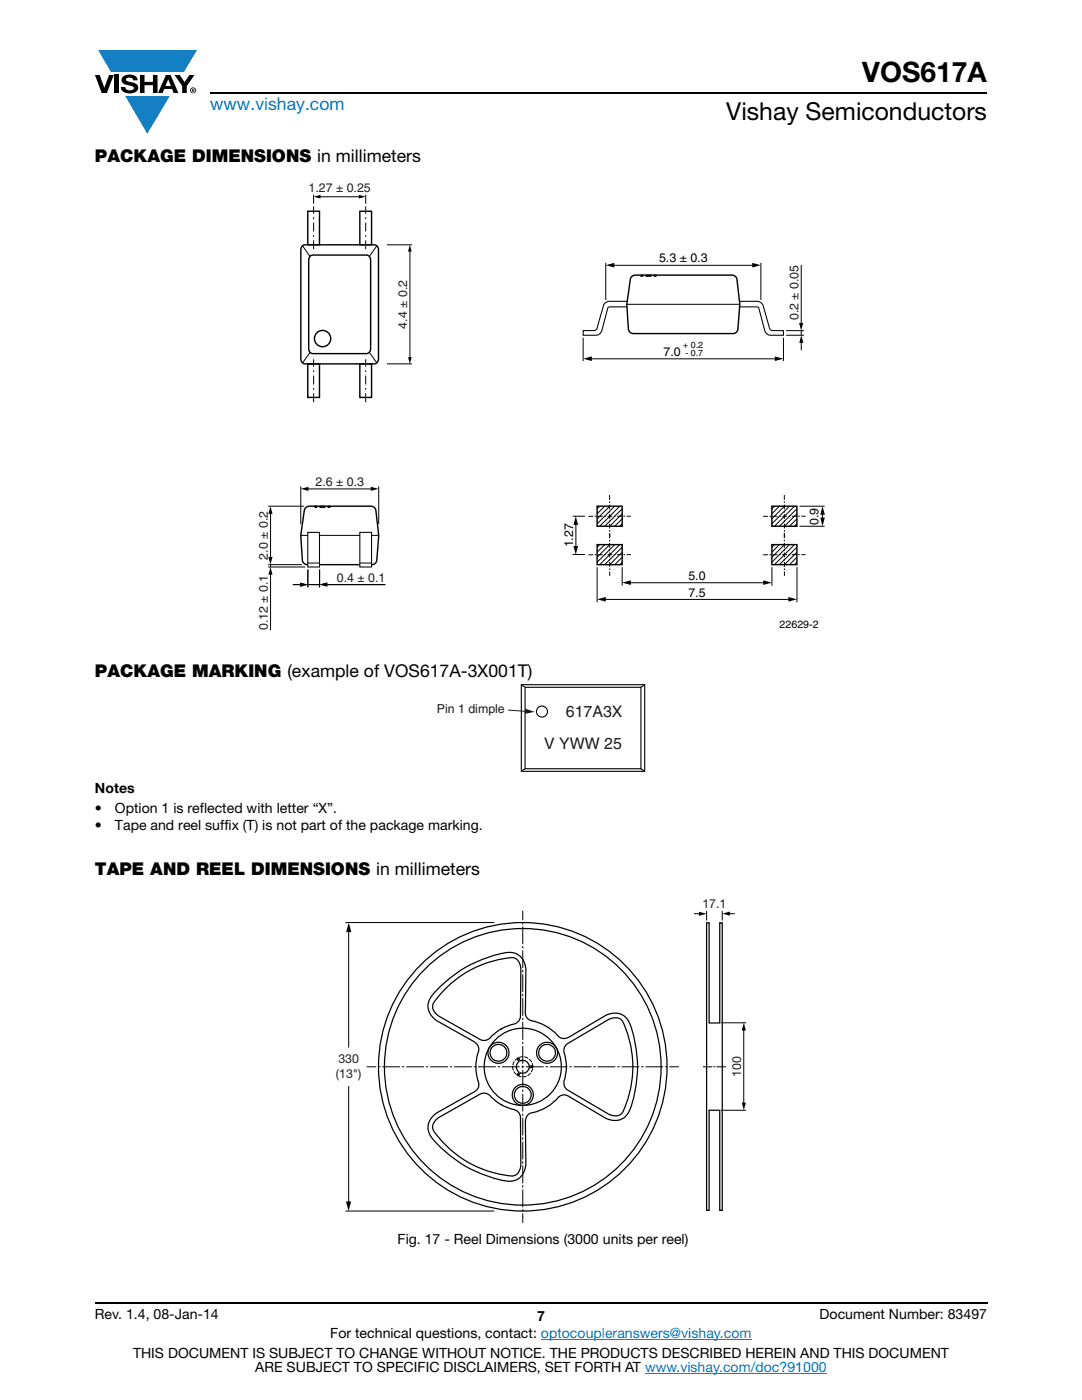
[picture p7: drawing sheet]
<svg xmlns="http://www.w3.org/2000/svg" width="216mm" height="279mm" viewBox="0 0 216 279" stroke-linecap="round" stroke-linejoin="round" font-family="sans-serif">
<g fill="#147fc3">
<path d="M19.6 10h19.7l-2.6 4.3h-1.1h-13.5z"/>
<path d="M25 19.2h8.9l-4.5 7.5z"/>
</g>
<g fill="#000">
<path d="M18.9 15h1l.9 2.5 1-2.5h.9l-1.4 3.6h-1zM22.9 15h.9v3.6h-.9zM24.6 15.3a2.1 2.1 0 0 1 2.8 .3l.1 .4h-.9a.79 .79 0 0 0-.7-.5 .79 .79 0 0 0-.8 .4l.3 .3 1 .2a1.08 1.08 0 0 1 1.2 1 1.08 1.08 0 0 1-1.1 1.2 1.73 1.73 0 0 1-2.4-1.2h.9a.96 .96 0 0 0 .8 .6 .96 .96 0 0 0 .9-.4 1.31 1.31 0 0 0-1.2-.6 1.03 1.03 0 0 1-1.1-.6 1.03 1.03 0 0 1 .2-1.1zM27.9 15h.9v1.3h1.7v-1.3h.9v3.6h-.9v-1.6h-1.7v1.6h-.9zM34.8 15h1.1l.9 1.4 1-1.4h1l-1.5 2.2v1.4h-.9v-1.4z"/>
<path d="M33.6 15.9l.5 1.3h-1.1zM33.1 15l-1.6 3.6h1l.3-.8h1.5l.3 .8h1l-1.6-3.6z"/>
<path d="M38.4 17.8h.2v.2h-.2zM38.3 17.7v.7h.1v-.3l.4 .3-.2-.3 .2-.2-.1-.2z"/>
<path d="M38.1 18a.46 .46 0 0 1 .9 0 .46 .46 0 0 1-.9 0zM37.9 18a.6 .6 0 0 0 1.2 0 .6 .6 0 0 0-1.2 0z"/>
</g>
<path d="M42 18.6h155M18.9 260h178.1" fill="none" stroke="#000" stroke-width=".36"/>
<path d="M107.9 267.3h42.1M128.7 274h36.3" fill="none" stroke="#007ec4" stroke-width=".2"/>
<path d="M51.3 36.3h113.3v89.5h-113.3z" fill="#fff"/>
<path d="M62.6 38.9v1.8M63.7 39.3h8.2M60.4 49.1l1.5 2.1M75.2 49.1l-1.5 2.1M77.2 48.9h5M81.8 50v21.5M61.9 70.3l-1.5 2.1M73.7 70.3l1.5 2.1M77.2 72.6h5" fill="none" stroke="#000" stroke-width=".2"/>
<path d="M62.6 39.3l1.3-.4v.7zM71.6 38.9l1.4 .4-1.4 .3zM81.8 48.8l.3 1.4h-.7zM81.4 71.3h.7l-.3 1.3z" fill="#000"/>
<g fill="none" stroke="#000" stroke-width=".28">
<path d="M60.3 49.1l.5-.2h13.9a.92 .92 0 0 1 .8 1v21.7a.92 .92 0 0 1-.8 1h-13.9a.92 .92 0 0 1-.8-1v-21.7zM61.4 42.2h2.3v6.6h-2.3zM61.8 51.2l.6-.3h10.7a.92 .92 0 0 1 .9 1v17.7a.92 .92 0 0 1-.9 1h-10.7a.92 .92 0 0 1-.8-1v-17.7zM61.4 72.6h2.3v6.7h-2.3z"/>
<circle cx="64.4" cy="67.6" r="1.63"/>
</g>
<path d="M62.6 41.2v8.5z" fill="#fff"/>
<path d="M62.6 49.7v-8.5" fill="none" stroke="#000" stroke-width=".2" stroke-dasharray="1.8 .7 .4 .7" stroke-linecap="butt"/>
<path d="M62.6 71.7v8.6z" fill="#fff"/>
<path d="M62.6 80.3v-8.6" fill="none" stroke="#000" stroke-width=".2" stroke-dasharray="1.8 .7 .4 .7" stroke-linecap="butt"/>
<path d="M71.8 42.2h2.3v6.6h-2.3zM71.8 72.6h2.3v6.7h-2.3z" fill="none" stroke="#000" stroke-width=".28"/>
<path d="M73 41.2v8.5z" fill="#fff"/>
<path d="M73 49.7v-8.5" fill="none" stroke="#000" stroke-width=".2" stroke-dasharray="1.8 .7 .4 .7" stroke-linecap="butt"/>
<path d="M73 71.7v8.6z" fill="#fff"/>
<path d="M73 80.3v-8.6" fill="none" stroke="#000" stroke-width=".2" stroke-dasharray="1.8 .7 .4 .7" stroke-linecap="butt"/>
<path d="M73 38.9v1.8M60 97.1v7.5M53.5 101h7.1M60 106.8h15.6" fill="none" stroke="#000" stroke-width=".2"/>
<path d="M61.1 101.2l.6-.2h12.3a1.03 1.03 0 0 1 1 1.1l.1 .7a21.4 21.4 0 0 1 .2 8.1 1.57 1.57 0 0 1-.8 1.7l-13.2 .1a1 1 0 0 1-1-1.1l-.1-1.7a15 15 0 0 1 .2-6.1l.2-1a2.15 2.15 0 0 1 .5-1.6z" fill="none" stroke="#000" stroke-width=".28"/>
<path d="M61.4 106.2h2.4v7h-2.4z" fill="#fff"/>
<path d="M61.4 106.2h2.4v7h-2.4z" fill="none" stroke="#000" stroke-width=".21"/>
<path d="M61.4 112.4h2.3" fill="none" stroke="#000" stroke-width=".2"/>
<path d="M71.8 106.2h2.3v7h-2.3z" fill="#fff"/>
<path d="M125.1 60.1h-2.6a2.02 2.02 0 0 0-2 .6l-1.2 4.3a.91 .91 0 0 1-1.2 1h-1.7v.9h2.6a1.42 1.42 0 0 0 1.2-1.5l.7-2.4a2.7 2.7 0 0 1 .6-1.7l3.6-.1M147.6 60.1h2.6a2.02 2.02 0 0 1 1.9 .6l1.3 4.3a.91 .91 0 0 0 1.2 1h1.7v.9h-2.6a1.42 1.42 0 0 1-1.2-1.5l-.7-2.4a2.71 2.71 0 0 0-.6-1.7l-3.6-.1M71.8 106.2h2.3v7h-2.3z" fill="none" stroke="#000" stroke-width=".21"/>
<g fill="none" stroke="#000" stroke-width=".2">
<path d="M120.9 52.5v7.4M122.3 52.9h28.1M128.4 54.9h-.5v.3h.5M130.4 54.9h.5v.3h-.5M151.8 52.5v7.4M159.9 52.9v11.8M116.4 67.4v4.7M117.8 71.6h37.1M125.1 60.7h22.5M156.3 67.4v4.7M156.9 66.9h3.5M156.9 66h3.5"/>
<path d="M159.9 66v.9M159.9 68.2v1.7M61.3 97.6h13M75.6 97.1v7.5M53.5 112.7h6.7M53.5 113.2h7.4M54 102.3v9.1M54 112.7v.5M54 114.4v11.4M60.2 116.7h-1.8M61.4 116.7h2.4M61.4 113.7v3.5"/>
<path d="M63.3 101h-.5v.3h.5M63.8 113.7v3.5M65 116.7h11.9M65.4 101h.4v.3h-.4M71.8 112.4h2.3M114.3 103h2.4M114.3 110.7h2.4M114.9 104.4v4.9M119.1 113.2v7M119.7 101l-.6 .5M119.7 108.7l-.6 .5M120.6 119.6h37"/>
<path d="M120.7 101l-1.6 1.5M120.7 108.7l-1.6 1.5M121.7 101l-2.6 2.5M121.7 108.7l-2.6 2.5M122.7 101l-3.6 3.5M122.7 108.7l-3.6 3.5M123.7 101l-4 4M123.7 108.7l-4 4M124.1 104.5l-.4 .5M124.1 112.2l-.4 .5M124.1 103.5l-1.4 1.5M124.1 111.2l-1.4 1.5"/>
<path d="M124.1 102.5l-2.4 2.5M124.1 110.2l-2.4 2.5M124.1 101.5l-3.4 3.5M124.1 109.2l-3.4 3.5M124.1 113.2v3.7M125.6 116.3h27M154 113.2v3.7M154.5 108.7l-.5 .5M154.5 101l-.5 .5M155.5 108.7l-1.5 1.5M155.5 101l-1.5 1.5M156.5 108.7l-2.5 2.5"/>
<path d="M156.5 101l-2.5 2.5M157.5 108.7l-3.5 3.5M157.5 101l-3.5 3.5M158.5 108.7l-4 4M158.5 101l-4 4M159 110.2l-2.5 2.5M159 102.5l-2.5 2.5M159 112.2l-.5 .5M159 104.5l-.5 .5M159 109.2l-3.5 3.5M159 101.5l-3.5 3.5M159 111.2l-1.5 1.5"/>
<path d="M159 103.5l-1.5 1.5M159 113.2v7M159.5 105h5.1M159.5 101h5.1M164.1 102.4v1.2"/>
</g>
<g fill="#000">
<path d="M120.9 52.9l1.7-.4v.9zM150.1 52.5l1.7 .4-1.7 .5zM116.4 71.6l1.7-.5v1zM154.6 71.1l1.7 .5-1.7 .5zM159.9 66.9l.4 1.5h-.8zM159.5 64.5h.8l-.4 1.5zM60 97.6l1.5-.4v.8zM74 97.2l1.5 .4-1.5 .4zM53.6 111.2h.8l-.4 1.5zM54 101l.4 1.6h-.8zM54 113.2l.4 1.5h-.8zM59.9 116.3l1.5 .4-1.5 .4z"/>
<path d="M63.8 116.7l1.5-.5v.9zM114.4 109h1l-.5 1.7zM114.9 103l.5 1.7h-1zM124.2 116.3l1.7-.5v.9zM152.3 115.8l1.7 .5-1.7 .4zM164.1 101l.5 1.7h-.9zM163.7 103.3h.9l-.5 1.7zM119.1 119.6l1.8-.5v1zM157.3 119.1l1.7 .5-1.7 .5z"/>
</g>
<path d="M128.8 54.9h1.4M130 55.2h-1.4M63.7 101h1.4M64.9 101.3h-1.4" fill="none" stroke="#000" stroke-width=".2" stroke-dasharray="1.2 .4" stroke-linecap="butt"/>
<path d="M126.1 55.1l.7-.2h19.3a1.03 1.03 0 0 1 1 1.1l.1 .7a21.4 21.4 0 0 1 .1 8.1 1.57 1.57 0 0 1-.7 1.7l-20.2 .1a1 1 0 0 1-1-1.1l-.1-1.7a15 15 0 0 1 .2-6.1l.1-1a2.15 2.15 0 0 1 .5-1.6zM119.1 101h5v4h-5zM119.1 108.7h5v4h-5zM154 108.7h5v4h-5zM154 101h5v4h-5z" fill="none" stroke="#000" stroke-width=".28"/>
<path d="M121.6 98.8l.1 8.5M156.5 98.8v8.5M117.4 103h8.5M117.4 110.7h8.5M121.6 106.5l.1 8.4M152.3 110.7h8.4M152.3 103h8.4M156.5 106.5v8.4" fill="none" stroke="#000" stroke-width=".2" stroke-dasharray="1 .3 .3 .3" stroke-linecap="butt"/>
<path d="M87.1 136.5h41.7v17.5h-41.7z" fill="#fff"/>
<g fill="none" stroke="#000" stroke-width=".22">
<path d="M104 136.6h24.6v17.3h-24.6zM104 136.7l.7 .4M104.8 137.2h23.1v16.2h-23.1zM128.6 136.7l-.7 .5M104.8 153.4l-.7 .5M127.9 153.4l.7 .5"/>
<circle cx="108.1" cy="142" r="1.1"/>
</g>
<path d="M101.4 141.7l3.7 .3" fill="none" stroke="#1a1a18" stroke-width=".2"/>
<path d="M104.8 141.4l1.9 .7-2 .3z" fill="#1a1a18"/>
<path d="M67 179.2h81.9v64.9h-81.9z" fill="#fff"/>
<g fill="none" stroke="#000" stroke-width=".25">
<path d="M87.4 197.3a24.6 24.6 0 0 1 14.1-7.2 3.4 3.4 0 0 1 3.4 3.3l-.1 8.2a1.67 1.67 0 0 0 1.2 2.1 11 11 0 0 1 5.8 3.4l1.1 .1 .8-.3 7.2-4.3a3.4 3.4 0 0 1 4.9 1.9 24.5 24.5 0 0 1-.3 17.4 3.4 3.4 0 0 1-4.6 1.3l-7-4.2a1.67 1.67 0 0 0-2.5 0 11 11 0 0 1-5.8 3.3l-.7 .9-.1 .8 .1 8.4a3.4 3.4 0 0 1-4 3.3 24.5 24.5 0 0 1-15-9 3.4 3.4 0 0 1 1.2-4.6l7.1-4a1.67 1.67 0 0 0 1.3-2.1 11 11 0 0 1 0-6.7l-.4-1-.7-.5-7.3-4.1a3.4 3.4 0 0 1-.8-5.2zM89 197.2a21.3 21.3 0 0 1 13-6.1 2.04 2.04 0 0 1 1.9 2.1v9.6a1.95 1.95 0 0 1-2 1.7l-2.4 1.1-1.7 1.5a1.73 1.73 0 0 1-2 .4l-8.3-4.8a2.03 2.03 0 0 1-.6-3.1zM141 184.2h.5v20h2.1v-20h.5v57.4h-.5v-20h-2.1v20h-.5zM103.3 211.2h.2l.3 .5a1.29 1.29 0 0 1 1.8 1.1h.7l-.1 .3h-.6a1.29 1.29 0 0 1-1.8 1l-.4 .6-.2-.2 .3-.6a1.29 1.29 0 0 1 0-2zM112.9 208.6l8.6-5.2a2.03 2.03 0 0 1 3.1 1.1 21.3 21.3 0 0 1-.3 17.3 2.04 2.04 0 0 1-2.8 .6l-8.2-4.9a1.95 1.95 0 0 1-.5-2.5l.2-2.6-.4-2.2a1.8 1.8 0 0 1 .3-1.6zM87.1 223.4l8.7-5.1a1.95 1.95 0 0 1 2.5 .9l2.1 1.5 2.2 .7a1.73 1.73 0 0 1 1.3 1.6v9.6a2.03 2.03 0 0 1-2.5 2 21.3 21.3 0 0 1-14.8-8.8 1.77 1.77 0 0 1 .5-2.4z"/>
<circle cx="99.5" cy="210.1" r="1.68"/>
<circle cx="99.5" cy="210.1" r="2.1"/>
<circle cx="104.3" cy="212.9" r="28.8"/>
<circle cx="104.3" cy="212.9" r="27.6"/>
<circle cx="104.3" cy="212.9" r="7.7"/>
<circle cx="104.3" cy="218.5" r="1.68"/>
<circle cx="104.3" cy="218.5" r="2.1"/>
<circle cx="109.2" cy="210.1" r="2.1"/>
<circle cx="109.2" cy="210.1" r="1.68"/>
</g>
<circle cx="104.3" cy="212.9" r="2.01" fill="none" stroke="#000" stroke-width=".2" stroke-dasharray=".7 .4"/>
<g fill="none" stroke="#000" stroke-width=".2">
<path d="M68.9 184.1h29.7M69.6 185.7v23.4M104.3 181.8v1.8M138.5 182.3h1.2M141 181.8v1.9M144.1 181.8v1.9M145.4 182.3h1.2M69.6 216.7v23.4M73.2 212.9h1.8M133.6 212.9h1.8M140.3 212.9h1.8M143 212.9h1.8"/>
<path d="M143.9 204.1h5M148.4 205.4v14.9M143.9 221.6h5M68.9 241.7h29.7M104.3 242.2v1.8"/>
</g>
<path d="M104.3 184.1v.6M133.1 212.9h-.6" fill="none" stroke="#000" stroke-width=".2" stroke-dasharray=".3 .5"/>
<path d="M104.3 185v57M132.3 212.9h-57" fill="none" stroke="#000" stroke-width=".2" stroke-dasharray="3.4 .5 .3 .5"/>
<path d="M69.6 184.1l.5 1.9h-1zM139.5 182l1.5 .4-1.5 .4zM144.1 182.3l1.5-.4v.8zM148.4 204.1l.4 1.6h-.8zM69 239.8h1.1l-.6 1.9zM148 220h.8l-.4 1.6z" fill="#000"/>
<path d="M142.7 212.9h-.4" fill="none" stroke="#000" stroke-width=".2" stroke-dasharray=".2 .3"/>
<text font-size="5.6" x="172.1" y="16.4">VOS617A</text>
<text font-size="4.9" x="144.9" y="24">Vishay Semiconductors</text>
<text font-size="3.5" fill="#007ec4" x="42" y="21.9">www.vishay.com</text>
<g font-size="3.5">
<text x="18.9" y="32.3">PACKAGE DIMENSIONS in millimeters</text>
<text x="18.9" y="135.1">PACKAGE MARKING (example of VOS617A-3X001T)</text>
<text x="18.9" y="174.6">TAPE AND REEL DIMENSIONS in millimeters</text>
</g>
<g font-size="3.2" fill="#201d1e">
<text x="112.9" y="143">617A3X</text>
<text x="108.6" y="149.6">V YWW 25</text>
</g>
<g font-size="2.8">
<text x="18.9" y="158.3">Notes</text>
<text x="18.9" y="162.2">•</text>
<text x="18.9" y="165.7">•</text>
<text x="22.9" y="162.2">Option 1 is reflected with letter “X”.</text>
<text x="22.9" y="165.7">Tape and reel suffix (T) is not part of the package marking.</text>
<text x="79.3" y="248.3">Fig. 17 - Reel Dimensions (3000 units per reel)</text>
<text x="18.9" y="263.3">Rev. 1.4, 08-Jan-14</text>
<text x="107.2" y="263.6">7</text>
<text x="163.6" y="263.3">Document Number: 83497</text>
<text x="65.9" y="267.1">For technical questions, contact: optocoupleranswers@vishay.com</text>
<text x="26.5" y="271">THIS DOCUMENT IS SUBJECT TO CHANGE WITHOUT NOTICE. THE PRODUCTS DESCRIBED HEREIN AND THIS DOCUMENT</text>
<text x="50.9" y="273.8">ARE SUBJECT TO SPECIFIC DISCLAIMERS, SET FORTH AT www.vishay.com/doc?91000</text>
</g>
<g font-size="2.5" fill="#211e1e">
<text x="61.6" y="38.4">1.27 ± 0.25</text>
<text x="81.2" y="65.6" transform="rotate(-90 81.2 65.6)">4.4 ± 0.2</text>
<text x="159.3" y="63.9" transform="rotate(-90 159.3 63.9)">0.2 ± 0.05</text>
<text x="63" y="97">2.6 ± 0.3</text>
<text x="53.4" y="111.7" transform="rotate(-90 53.4 111.7)">2.0 ± 0.2</text>
<text x="67.2" y="116.1">0.4 ± 0.1</text>
<text x="53.4" y="125.8" transform="rotate(-90 53.4 125.8)">0.12 ± 0.1</text>
</g>
<g font-size="2.5">
<text x="131.5" y="52.4">5.3 ± 0.3</text>
<text x="132.4" y="71">7.0</text>
<text x="163.4" y="104.7" transform="rotate(-90 163.4 104.7)">0.9</text>
<text x="114.4" y="109.2" transform="rotate(-90 114.4 109.2)">1.27</text>
<text x="137.4" y="115.7">5.0</text>
<text x="137.4" y="119.1">7.5</text>
</g>
<g font-size="2.5" fill="#201d1e">
<text x="87.2" y="142.3">Pin 1 dimple</text>
<text x="140.2" y="181.3">17.1</text>
<text x="67" y="215.1">(13&quot;)</text>
<text x="67.5" y="212.2">330</text>
<text x="147.9" y="214.9" transform="rotate(-90 147.9 214.9)">100</text>
</g>
<text font-size="2.1" x="155.6" y="125.3">22629-2</text>
<g font-size="1.8">
<text x="136.3" y="69.5">+ 0.2</text>
<text x="136.8" y="71">- 0.7</text>
</g>
</svg>
